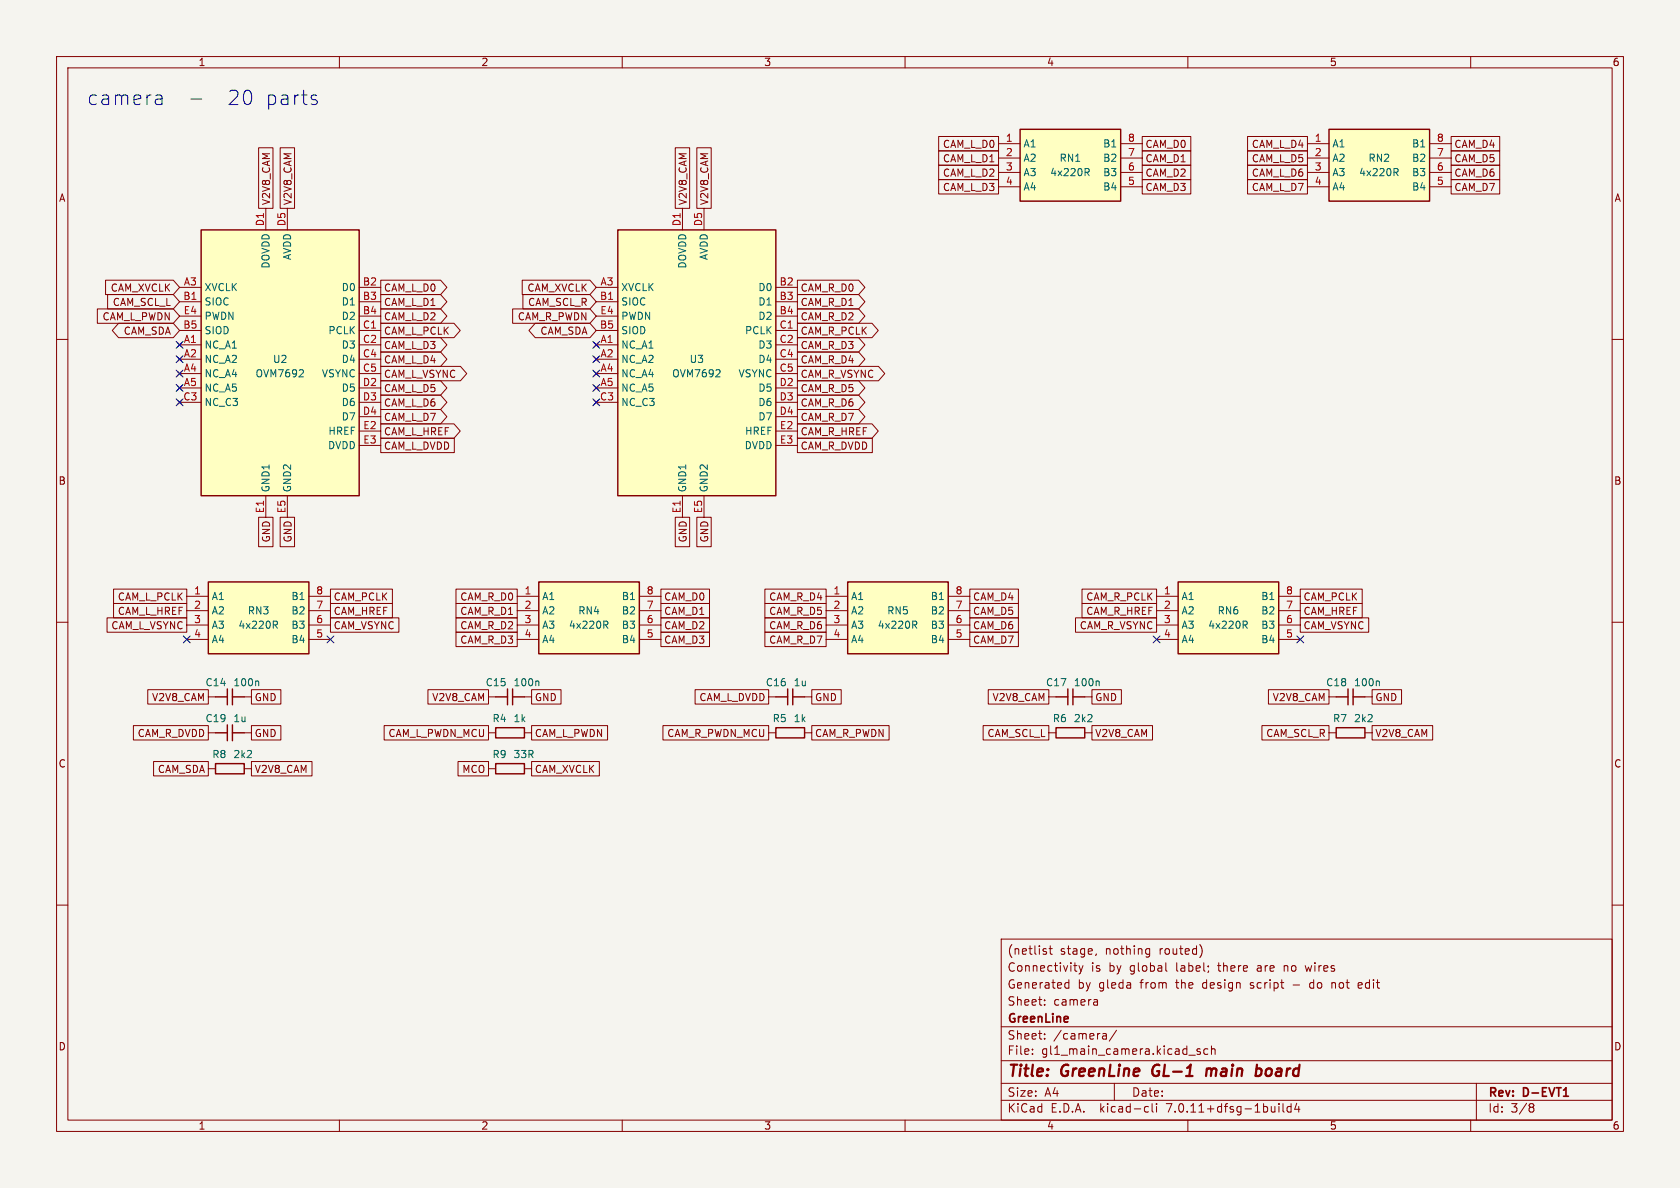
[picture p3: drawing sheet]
<svg xmlns="http://www.w3.org/2000/svg" width="297mm" height="210mm" viewBox="0 0 297 210" stroke-linecap="round" stroke-linejoin="round" font-family="sans-serif">
<path d="M0 0h297v210h-297z" fill="#f5f4ef" stroke="#f5f4ef" stroke-width=".18"/>
<g fill="none" stroke="#840000" stroke-width=".18">
<path d="M10 10h277v190h-277zM12 12h273v186h-273zM60 10v2M110 10v2M160 10v2M210 10v2M260 10v2M45.7 26.1h2.6v10.7h-2.6zM47 36.8v3.8M49.5 26.1h2.6v10.7h-2.6zM50.8 36.8v3.8M119.4 26.1h2.5v10.7h-2.5z"/>
<path d="M120.6 36.8v3.8M123.2 26.1h2.5v10.7h-2.5zM124.5 36.8v3.8M165.9 31.7h10.6v2.6h-10.6zM165.9 29.2h10.6v2.6h-10.6zM165.9 24.1h10.6v2.6h-10.6zM165.9 26.7h10.6v2.5h-10.6zM176.5 25.4h3.8M176.5 27.9h3.8M176.5 30.5h3.8M176.5 33h3.8M198.1 25.4h3.8"/>
<path d="M198.1 27.9h3.8M198.1 30.5h3.8M198.1 33h3.8M201.9 24.1h8.6v2.6h-8.6zM201.9 29.2h8.6v2.6h-8.6zM201.9 31.7h8.6v2.6h-8.6zM201.9 26.7h8.6v2.5h-8.6zM220.6 31.7h10.5v2.6h-10.5zM220.6 24.1h10.5v2.6h-10.5zM220.6 26.7h10.5v2.5h-10.5zM220.6 29.2h10.5v2.6h-10.5zM231.1 25.4h3.8"/>
<path d="M231.1 27.9h3.8M231.1 30.5h3.8M231.1 33h3.8M252.7 25.4h3.8M252.7 27.9h3.8M252.7 30.5h3.8M252.7 33h3.8M256.5 26.7h8.6v2.5h-8.6zM256.5 24.1h8.6v2.6h-8.6zM256.5 29.2h8.6v2.6h-8.6zM256.5 31.7h8.6v2.6h-8.6zM10 60h2"/>
<path d="M17.2 54.6h13.4l1.1 1.3-1.1 1.3h-13.4zM18.7 49.5h11.9l1.1 1.3-1.1 1.3h-11.9zM19 52.1h11.6l1.1 1.2-1.1 1.3h-11.6zM21 57.1h9.6l1.1 1.3-1.1 1.3h-9.6l-1.2-1.3zM31.7 50.8h3.9M31.7 53.3h3.9M31.7 55.9h3.9M31.7 58.4h3.9M63.5 50.8h3.8M63.5 53.3h3.8M63.5 55.9h3.8M63.5 58.4h3.8"/>
<path d="M67.3 59.7h10.6l1.1 1.3-1.1 1.2h-10.6zM67.3 57.1h13l1.1 1.3-1.1 1.3h-13zM67.3 54.6h10.6l1.1 1.3-1.1 1.3h-10.6zM67.3 52.1h10.6l1.1 1.2-1.1 1.3h-10.6zM67.3 49.5h10.6l1.1 1.3-1.1 1.3h-10.6zM90.6 54.6h13.7l1.1 1.3-1.1 1.3h-13.7zM92.3 49.5h12l1.1 1.3-1.1 1.3h-12zM92.4 52.1h11.9l1.1 1.2-1.1 1.3h-11.9zM94.6 57.1h9.7l1.1 1.3-1.1 1.3h-9.7l-1.1-1.3zM105.4 50.8h3.8M105.4 53.3h3.8M105.4 55.9h3.8"/>
<path d="M105.4 58.4h3.8M137.2 50.8h3.8M137.2 53.3h3.8M137.2 55.9h3.8M137.2 58.4h3.8M141 57.1h13.2l1.1 1.3-1.1 1.3h-13.2zM141 49.5h10.8l1.1 1.3-1.1 1.3h-10.8zM141 52.1h10.8l1.1 1.2-1.1 1.3h-10.8zM141 54.6h10.8l1.1 1.3-1.1 1.3h-10.8zM141 59.7h10.8l1.1 1.3-1.1 1.2h-10.8zM285 60h2M31.4 60.6l.7 .7"/>
<path d="M31.4 63.1l.7 .8M31.4 65.7l.7 .7M31.4 68.2l.7 .8M31.4 70.7l.7 .8M31.7 61h3.9M31.7 63.5h3.9M31.7 66h3.9M31.7 68.6h3.9M31.7 71.1h3.9M32.1 60.6l-.7 .7M32.1 63.1l-.7 .8M32.1 65.7l-.7 .7"/>
<path d="M32.1 68.2l-.7 .8M32.1 70.7l-.7 .8M63.5 61h3.8M63.5 63.5h3.8M63.5 66h3.8M63.5 68.6h3.8M63.5 71.1h3.8M63.5 73.7h3.8M63.5 76.2h3.8M63.5 78.7h3.8M67.3 77.5h13v2.5h-13zM67.3 74.9h13l1.1 1.3-1.1 1.3h-13z"/>
<path d="M67.3 69.8h10.6l1.1 1.3-1.1 1.3h-10.6zM67.3 72.4h10.6l1.1 1.3-1.1 1.2h-10.6zM67.3 67.3h10.6l1.1 1.3-1.1 1.3h-10.6zM67.3 64.8h14.1l1.1 1.2-1.1 1.3h-14.1zM67.3 62.2h10.6l1.1 1.3-1.1 1.3h-10.6zM105 60.6l.8 .7M105 63.1l.8 .8M105 65.7l.8 .7M105 68.2l.8 .8M105 70.7l.8 .8M105.4 61h3.8M105.4 63.5h3.8"/>
<path d="M105.4 66h3.8M105.4 68.6h3.8M105.4 71.1h3.8M105.8 60.6l-.8 .7M105.8 63.1l-.8 .8M105.8 65.7l-.8 .7M105.8 68.2l-.8 .8M105.8 70.7l-.8 .8M137.2 61h3.8M137.2 63.5h3.8M137.2 66h3.8M137.2 68.6h3.8"/>
<path d="M137.2 71.1h3.8M137.2 73.7h3.8M137.2 76.2h3.8M137.2 78.7h3.8M141 77.5h13.2v2.5h-13.2zM141 74.9h13.2l1.1 1.3-1.1 1.3h-13.2zM141 72.4h10.8l1.1 1.3-1.1 1.2h-10.8zM141 67.3h10.8l1.1 1.3-1.1 1.3h-10.8zM141 64.8h14.3l1.1 1.2-1.1 1.3h-14.3zM141 62.2h10.8l1.1 1.3-1.1 1.3h-10.8zM141 69.8h10.8l1.1 1.3-1.1 1.3h-10.8zM45.7 91.4h2.6v5.2h-2.6z"/>
<path d="M47 87.6v3.8M49.5 91.4h2.6v5.2h-2.6zM50.8 87.6v3.8M119.4 91.4h2.5v5.2h-2.5zM120.6 87.6v3.8M123.2 91.4h2.5v5.2h-2.5zM124.5 87.6v3.8M10 110h2M18.9 109.2h14.1v2.6h-14.1zM20.1 106.7h12.9v2.5h-12.9zM20.1 104.1h12.9v2.6h-12.9zM33 105.4h3.8"/>
<path d="M33 108h3.8M33 110.5h3.8M33 113h3.8M54.6 105.4h3.8M54.6 108h3.8M54.6 110.5h3.8M54.6 113h3.8M58.4 109.2h12.1v2.6h-12.1zM58.4 106.7h11v2.5h-11zM58.4 104.1h11v2.6h-11zM80.6 109.2h10.8v2.6h-10.8zM80.6 111.8h10.8v2.5h-10.8z"/>
<path d="M80.6 106.7h10.8v2.5h-10.8zM80.6 104.1h10.8v2.6h-10.8zM91.4 105.4h3.8M91.4 108h3.8M91.4 110.5h3.8M91.4 113h3.8M113 105.4h3.8M113 108h3.8M113 110.5h3.8M113 113h3.8M116.8 111.8h8.6v2.5h-8.6zM116.8 104.1h8.6v2.6h-8.6z"/>
<path d="M116.8 106.7h8.6v2.5h-8.6zM116.8 109.2h8.6v2.6h-8.6zM135.2 109.2h10.8v2.6h-10.8zM135.2 106.7h10.8v2.5h-10.8zM135.2 104.1h10.8v2.6h-10.8zM135.2 111.8h10.8v2.5h-10.8zM146 105.4h3.9M146 108h3.9M146 110.5h3.9M146 113h3.9M167.6 105.4h3.8M167.6 108h3.8"/>
<path d="M167.6 110.5h3.8M167.6 113h3.8M171.4 106.7h8.6v2.5h-8.6zM171.4 111.8h8.6v2.5h-8.6zM171.4 109.2h8.6v2.6h-8.6zM171.4 104.1h8.6v2.6h-8.6zM190.1 109.2h14.4v2.6h-14.4zM191.3 106.7h13.2v2.5h-13.2zM191.3 104.1h13.2v2.6h-13.2zM204.5 105.4h3.8M204.5 108h3.8M204.5 110.5h3.8"/>
<path d="M204.5 113h3.8M226.1 105.4h3.8M226.1 108h3.8M226.1 110.5h3.8M226.1 113h3.8M229.9 109.2h12.1v2.6h-12.1zM229.9 104.1h10.9v2.6h-10.9zM229.9 106.7h10.9v2.5h-10.9zM285 110h2M23.6 128.3h13.2v2.5h-13.2zM26.1 121.9h10.7v2.6h-10.7zM27.2 134.6h9.6v2.6h-9.6z"/>
<path d="M36.8 123.2h1.3M36.8 129.5h1.3M36.8 135.9h1.3M43.2 123.2h1.2M43.2 129.5h1.2M43.2 135.9h1.2M44.4 121.9h5.3v2.6h-5.3zM44.4 128.3h5.3v2.5h-5.3zM44.4 134.6h10.8v2.6h-10.8zM67.9 128.3h18.5v2.5h-18.5zM75.7 121.9h10.7v2.6h-10.7zM81 134.6h5.4v2.6h-5.4z"/>
<path d="M86.4 123.2h1.2M86.4 129.5h1.2M86.4 135.9h1.2M92.7 123.2h1.3M92.7 129.5h1.3M92.7 135.9h1.3M94 121.9h5.2v2.6h-5.2zM94 134.6h12v2.6h-12zM94 128.3h13.4v2.5h-13.4zM117.2 128.3h18.7v2.5h-18.7zM122.9 121.9h13v2.6h-13zM135.9 123.2h1.3"/>
<path d="M135.9 129.5h1.3M142.2 123.2h1.3M142.2 129.5h1.3M143.5 128.3h13.7v2.5h-13.7zM143.5 121.9h5.2v2.6h-5.2zM173.8 128.3h11.6v2.5h-11.6zM174.7 121.9h10.7v2.6h-10.7zM185.4 123.2h1.3M185.4 129.5h1.3M191.8 123.2h1.2M191.8 129.5h1.2M193 128.3h10.7v2.5h-10.7z"/>
<path d="M193 121.9h5.2v2.6h-5.2zM223.1 128.3h11.8v2.5h-11.8zM224.2 121.9h10.7v2.6h-10.7zM234.9 123.2h1.3M234.9 129.5h1.3M241.3 123.2h1.3M241.3 129.5h1.3M242.6 128.3h10.7v2.5h-10.7zM242.6 121.9h5.2v2.6h-5.2zM10 160h2M285 160h2M177 166h108v32h-108z"/>
<path d="M184.7 176.8v.1M184.7 177.6v.1M184.8 168.2l.2 .2-.2 .3M184.8 167.7l.2 .1M185.5 167.7h.5M185.7 167.2v1.3l.3 .2M188.4 174.6h.6M188.4 173.8h.6M189 173.2v1.5M189.8 170.7h.6M190 171.5l.4 .2M190.7 170.7l.4 1"/>
<path d="M191.1 171.7l-.1 .4-.3 .1M191.5 170.7l-.4 1M193.8 176.7l.2 .2v.8M193.8 168.6l-.1 .3M194 177.6l-.5 .1M194 177.1h-.5M202.8 167.7l.4 .1M203.2 168.6l-.4 .1M203.2 167.7v1.2l-.1 .2-.4 .1M206.1 170.2v1.3l.2 .2M212.3 167.3l.2 .7-.2 1M227 170.7v1"/>
<path d="M227.1 170.8h-.1M228.6 174.1h1.1M230.7 170.7l.3 1M231.8 173.7l-.3 .3v.4l.3 .3M235.5 173.7v1M235.9 173.7l-.4 .1M240.7 173.8l-.4-.1-.2 .2 .1 .7h.5M240.8 174.1l-.7 .1M60 198v2M110 198v2M160 198v2M177 194.5h108"/>
<path d="M177 191.5h108M177 187.5h108M177 181.5h108M182.5 186.3v.1M182.5 185.5v.1M184.7 183.6v.1M184.7 182.8v.1M195.1 182.7h.3l.2 .2v.8M195.6 183.6l-.5 .1M195.6 183.1h-.5M197 191.5v3M197.4 182.1l-1.3 2"/>
<path d="M202.6 195.6l.4 .1M203 196.5l-.4 .1M203.7 195.1v1.3l.2 .2M204.5 195.1v.1M204.5 195.6v1M210 198v2M210.2 186.5h1.1M212.2 185.5l-.4-.1-.2 .2 .1 .2 .5 .2v.3h-.6M213.5 185.5l-.4-.1-.3 .3v.4l.2 .2h.5M214.2 185.5l.2-.1 .3 .1 .1 .9M214.2 184.9v1.5M226.1 195.1v.1"/>
<path d="M226.1 195.6v1M226.8 195.1v1.3l.2 .2M228.2 195.7l-.4-.1-.3 .3v.4l.2 .2h.5M228.2 195.1v1.5M229.2 195l-.3 1.1h.9M229.6 195.6v1M260 198v2M261 191.5v6.5M270.6 195.1h.3l.3 .3-.3 .3M270.6 195.7h.3M270.9 195.7l.2 .2 .1 .4-.3 .3h-.3"/>
</g>
<path d="M276.4 193.8h.9" fill="none" stroke="#840000" stroke-width=".3"/>
<path d="M204 188.5a1.27 1.27 0 0 0 0 1.6M213.4 188.9l-.2 1.3M214.1 189a.57 .57 0 0 0-.8 .1M214.2 189.2l-.1 1M222.3 188.9h.4l.3 .2v.7a.66 .66 0 0 1-.8 .4" fill="none" stroke="#840000" stroke-width=".4"/>
<g fill="#ffffc2" stroke="#ffffc2" stroke-width=".18">
<path d="M35.6 40.6h27.9v47h-27.9z"/>
<path d="M180.3 22.9h17.8v12.7h-17.8z"/>
<path d="M149.9 102.9h17.7v12.7h-17.7z"/>
<path d="M109.2 40.6h28v47h-28z"/>
<path d="M36.8 102.9h17.8v12.7h-17.8z"/>
<path d="M234.9 22.9h17.8v12.7h-17.8z"/>
<path d="M208.3 102.9h17.8v12.7h-17.8z"/>
<path d="M95.2 102.9h17.8v12.7h-17.8z"/>
</g>
<g fill="none" stroke="#840000" stroke-width=".25">
<path d="M180.3 22.9h17.8v12.7h-17.8zM234.9 22.9h17.8v12.7h-17.8zM35.6 40.6h27.9v47h-27.9zM109.2 40.6h28v47h-28zM36.8 102.9h17.8v12.7h-17.8zM95.2 102.9h17.8v12.7h-17.8zM149.9 102.9h17.7v12.7h-17.7zM208.3 102.9h17.8v12.7h-17.8zM38.1 135h5.1v1.8h-5.1zM38.1 123.2h2.1M38.1 129.5h2.1M40.2 121.8v2.8"/>
<path d="M40.2 128.1v2.8M41.1 123.2h2.1M41.1 129.5h2.1M41.1 121.8v2.8M41.1 128.1v2.8M87.6 128.6h5.1v1.8h-5.1zM87.6 135h5.1v1.8h-5.1zM87.6 123.2h2.1M89.7 121.8v2.8M90.6 123.2h2.1M90.6 121.8v2.8M137.2 128.6h5v1.8h-5z"/>
<path d="M137.2 123.2h2M139.2 121.8v2.8M140.2 123.2h2M140.2 121.8v2.8M186.7 128.6h5.1v1.8h-5.1zM186.7 123.2h2.1M188.8 121.8v2.8M189.7 123.2h2.1M189.7 121.8v2.8M236.2 128.6h5.1v1.8h-5.1zM236.2 123.2h2.1M238.3 121.8v2.8"/>
<path d="M239.2 123.2h2.1M239.2 121.8v2.8"/>
</g>
<g fill="none" stroke="#006464" stroke-width=".18">
<path d="M191.8 29.8h.5l.3 .2-.2 .4-.6 .1M192.1 30.5l.5 .6M246.4 29.8h.5l.3 .2-.2 .4-.6 .1M246.7 30.5l.5 .6M53.5 65.4l.1 .2v.3l-.7 .7h.7M127.2 65.4l.1 .2-.1 .3-.7 .7h.8M48.3 109.8h.5l.2 .2-.1 .4-.6 .1M48.6 110.5l.4 .6M106.7 109.8h.5l.3 .2-.2 .4-.6 .1M107 110.5l.5 .6M161.4 109.8h.4l.3 .2-.1 .4-.6 .1M161.7 110.5l.4 .6"/>
<path d="M219.8 109.8h.5l.2 .2-.1 .4-.6 .1M220.1 110.5l.4 .6M45.6 120.4l.1 .2v.6M95.1 120.4l.2 .2v.6M194.1 120.4l.2 .2v.6M243.7 120.4l.2 .2v.6"/>
</g>
<path d="M27.8 16.8l.7 .1 .1 .3v1.3M28.6 18.4l-.8 .1M28.6 17.4l-.8 .1M33.7 17.5h2M55.4 16.8l.6 .1M55.4 17.6l.6 .2 .1 .3-.4 .4h-.4" fill="none" stroke="#0000c2" stroke-width=".18"/>
<g fill="none" stroke="#000084" stroke-width=".18">
<path d="M31.1 70.5l1.3 1.2M31.1 68l1.3 1.2M31.1 65.4l1.3 1.2M31.1 62.9l1.3 1.2M31.1 60.4l1.3 1.2M32.4 70.5l-1.3 1.2M32.4 68l-1.3 1.2M32.4 65.4l-1.3 1.2M32.4 62.9l-1.3 1.2M32.4 60.4l-1.3 1.2M104.8 70.5l1.2 1.2M104.8 68l1.2 1.2"/>
<path d="M104.8 65.4l1.2 1.2M104.8 62.9l1.2 1.2M104.8 60.4l1.2 1.2M106 70.5l-1.2 1.2M106 68l-1.2 1.2M106 65.4l-1.2 1.2M106 62.9l-1.2 1.2M106 60.4l-1.2 1.2M32.4 112.4l1.2 1.2M33.6 112.4l-1.2 1.2M57.8 112.4l1.2 1.2M59 112.4l-1.2 1.2"/>
<path d="M203.9 112.4l1.2 1.2M205.1 112.4l-1.2 1.2M229.3 112.4l1.2 1.2M230.5 112.4l-1.2 1.2"/>
</g>
<g font-size="3.5" fill="#0000c2">
<text x="15.2" y="18.8">camera</text>
<text x="39.8" y="18.8">20</text>
<text x="46.6" y="18.8">parts</text>
</g>
<g font-size="2.8" fill="#840000">
<text x="178" y="190.9">Title:</text>
<text x="187.7" y="190.9">GreenLine</text>
<text x="204.6" y="190.9">GL-1</text>
<text x="214.9" y="190.9">main</text>
<text x="224.4" y="190.9">board</text>
</g>
<g font-size="2.1" fill="#840000">
<text x="178" y="172">Connectivity</text>
<text x="178" y="169">(netlist</text>
<text x="187.4" y="169">stage,</text>
<text x="192.9" y="172">is</text>
<text x="195.5" y="169">nothing</text>
<text x="196.1" y="172">by</text>
<text x="199.9" y="172">global</text>
<text x="205.1" y="169">routed)</text>
<text x="208.2" y="172">label;</text>
<text x="215.8" y="172">there</text>
<text x="222.8" y="172">are</text>
<text x="227.7" y="172">no</text>
<text x="231.7" y="172">wires</text>
<text x="178" y="178">Sheet:</text>
<text x="178" y="175">Generated</text>
<text x="186.2" y="178">camera</text>
<text x="190.5" y="175">by</text>
<text x="194.3" y="175">gleda</text>
<text x="201.8" y="175">from</text>
<text x="208.2" y="175">the</text>
<text x="213" y="175">design</text>
<text x="221.6" y="175">script</text>
<text x="232.4" y="175">do</text>
<text x="236.4" y="175">not</text>
<text x="241.3" y="175">edit</text>
<text x="178" y="184">Sheet:</text>
<text x="178" y="181.2">GreenLine</text>
<text x="186.2" y="184">/camera/</text>
<text x="178" y="186.7">File:</text>
<text x="184.1" y="186.7">gl1_main_camera.kicad_sch</text>
<text x="178" y="196.9">KiCad</text>
<text x="178" y="194.1">Size:</text>
<text x="184.7" y="194.1">A4</text>
<text x="185.7" y="196.9">E.D.A.</text>
<text x="194.6" y="196.9">kicad-cli</text>
<text x="200" y="194.1">Date:</text>
<text x="206.5" y="196.9">7.0.11+dfsg-1build4</text>
<text x="263" y="194.3">Rev:</text>
<text x="263" y="196.9">Id:</text>
<text x="267.1" y="196.9">3/8</text>
<text x="269.4" y="194.3">D-EVT1</text>
</g>
<g font-size="1.8" fill="#840000">
<text x="35" y="11.9">1</text>
<text x="85" y="11.9">2</text>
<text x="135" y="11.9">3</text>
<text x="185" y="11.9">4</text>
<text x="235" y="11.9">5</text>
<text x="285" y="11.9">6</text>
<text x="166.6" y="26.4">CAM_L_D0</text>
<text x="166.6" y="28.9">CAM_L_D1</text>
<text x="202.4" y="26.4">CAM_D0</text>
<text x="202.4" y="28.9">CAM_D1</text>
<text x="221.2" y="26.4">CAM_L_D4</text>
<text x="221.2" y="28.9">CAM_L_D5</text>
<text x="257" y="28.9">CAM_D5</text>
<text x="257" y="26.4">CAM_D4</text>
<text x="10.3" y="35.9">A</text>
<text x="166.6" y="34">CAM_L_D3</text>
<text x="166.6" y="31.4">CAM_L_D2</text>
<text x="202.4" y="31.4">CAM_D2</text>
<text x="202.4" y="34">CAM_D3</text>
<text x="221.2" y="34">CAM_L_D7</text>
<text x="221.2" y="31.4">CAM_L_D6</text>
<text x="257" y="31.4">CAM_D6</text>
<text x="257" y="34">CAM_D7</text>
<text x="285.3" y="35.9">A</text>
<text x="47.9" y="36.4" transform="rotate(-90 47.9 36.4)">V2V8_CAM</text>
<text x="51.8" y="36.4" transform="rotate(-90 51.8 36.4)">V2V8_CAM</text>
<text x="121.6" y="36.4" transform="rotate(-90 121.6 36.4)">V2V8_CAM</text>
<text x="125.4" y="36.4" transform="rotate(-90 125.4 36.4)">V2V8_CAM</text>
<text x="19.5" y="51.8">CAM_XVCLK</text>
<text x="67.8" y="51.8">CAM_L_D0</text>
<text x="93.1" y="51.8">CAM_XVCLK</text>
<text x="141.4" y="51.8">CAM_R_D0</text>
<text x="18" y="56.8">CAM_L_PWDN</text>
<text x="19.8" y="54.3">CAM_SCL_L</text>
<text x="21.8" y="59.4">CAM_SDA</text>
<text x="67.8" y="59.4">CAM_L_PCLK</text>
<text x="67.8" y="56.8">CAM_L_D2</text>
<text x="67.8" y="54.3">CAM_L_D1</text>
<text x="91.4" y="56.8">CAM_R_PWDN</text>
<text x="93.3" y="54.3">CAM_SCL_R</text>
<text x="95.4" y="59.4">CAM_SDA</text>
<text x="141.4" y="59.4">CAM_R_PCLK</text>
<text x="141.4" y="54.3">CAM_R_D1</text>
<text x="141.4" y="56.8">CAM_R_D2</text>
<text x="67.8" y="64.5">CAM_L_D4</text>
<text x="67.8" y="61.9">CAM_L_D3</text>
<text x="141.4" y="64.5">CAM_R_D4</text>
<text x="141.4" y="61.9">CAM_R_D3</text>
<text x="67.8" y="69.5">CAM_L_D5</text>
<text x="67.8" y="67">CAM_L_VSYNC</text>
<text x="141.4" y="69.5">CAM_R_D5</text>
<text x="141.4" y="67">CAM_R_VSYNC</text>
<text x="67.8" y="77.2">CAM_L_HREF</text>
<text x="67.8" y="72.1">CAM_L_D6</text>
<text x="67.8" y="74.6">CAM_L_D7</text>
<text x="141.4" y="77.2">CAM_R_HREF</text>
<text x="141.4" y="74.6">CAM_R_D7</text>
<text x="141.4" y="72.1">CAM_R_D6</text>
<text x="67.8" y="79.7">CAM_L_DVDD</text>
<text x="141.4" y="79.7">CAM_R_DVDD</text>
<text x="10.3" y="85.9">B</text>
<text x="285.3" y="85.9">B</text>
<text x="47.9" y="96" transform="rotate(-90 47.9 96)">GND</text>
<text x="51.8" y="96" transform="rotate(-90 51.8 96)">GND</text>
<text x="121.6" y="96" transform="rotate(-90 121.6 96)">GND</text>
<text x="125.4" y="96" transform="rotate(-90 125.4 96)">GND</text>
<text x="20.7" y="106.4">CAM_L_PCLK</text>
<text x="58.9" y="106.4">CAM_PCLK</text>
<text x="81.3" y="106.4">CAM_R_D0</text>
<text x="117.3" y="106.4">CAM_D0</text>
<text x="135.9" y="106.4">CAM_R_D4</text>
<text x="171.9" y="106.4">CAM_D4</text>
<text x="191.9" y="106.4">CAM_R_PCLK</text>
<text x="230.3" y="106.4">CAM_PCLK</text>
<text x="19.6" y="111.4">CAM_L_VSYNC</text>
<text x="20.7" y="108.9">CAM_L_HREF</text>
<text x="58.9" y="111.4">CAM_VSYNC</text>
<text x="58.9" y="108.9">CAM_HREF</text>
<text x="81.3" y="111.4">CAM_R_D2</text>
<text x="81.3" y="114">CAM_R_D3</text>
<text x="81.3" y="108.9">CAM_R_D1</text>
<text x="117.3" y="114">CAM_D3</text>
<text x="117.3" y="108.9">CAM_D1</text>
<text x="117.3" y="111.4">CAM_D2</text>
<text x="135.9" y="111.4">CAM_R_D6</text>
<text x="135.9" y="108.9">CAM_R_D5</text>
<text x="135.9" y="114">CAM_R_D7</text>
<text x="171.9" y="108.9">CAM_D5</text>
<text x="171.9" y="114">CAM_D7</text>
<text x="171.9" y="111.4">CAM_D6</text>
<text x="190.8" y="111.4">CAM_R_VSYNC</text>
<text x="191.9" y="108.9">CAM_R_HREF</text>
<text x="230.3" y="111.4">CAM_VSYNC</text>
<text x="230.3" y="108.9">CAM_HREF</text>
<text x="26.8" y="124.1">V2V8_CAM</text>
<text x="44.9" y="124.1">GND</text>
<text x="76.3" y="124.1">V2V8_CAM</text>
<text x="94.5" y="124.1">GND</text>
<text x="123.5" y="124.1">CAM_L_DVDD</text>
<text x="144" y="124.1">GND</text>
<text x="175.4" y="124.1">V2V8_CAM</text>
<text x="193.5" y="124.1">GND</text>
<text x="224.9" y="124.1">V2V8_CAM</text>
<text x="243" y="124.1">GND</text>
<text x="24.2" y="130.5">CAM_R_DVDD</text>
<text x="44.9" y="130.5">GND</text>
<text x="68.6" y="130.5">CAM_L_PWDN_MCU</text>
<text x="94.5" y="130.5">CAM_L_PWDN</text>
<text x="117.9" y="130.5">CAM_R_PWDN_MCU</text>
<text x="144" y="130.5">CAM_R_PWDN</text>
<text x="174.5" y="130.5">CAM_SCL_L</text>
<text x="193.5" y="130.5">V2V8_CAM</text>
<text x="223.7" y="130.5">CAM_SCL_R</text>
<text x="243" y="130.5">V2V8_CAM</text>
<text x="10.3" y="135.9">C</text>
<text x="27.8" y="136.8">CAM_SDA</text>
<text x="44.9" y="136.8">V2V8_CAM</text>
<text x="81.6" y="136.8">MCO</text>
<text x="94.5" y="136.8">CAM_XVCLK</text>
<text x="285.3" y="135.9">C</text>
<text x="10.3" y="185.9">D</text>
<text x="285.3" y="185.9">D</text>
<text x="35" y="199.9">1</text>
<text x="85" y="199.9">2</text>
<text x="135" y="199.9">3</text>
<text x="185" y="199.9">4</text>
<text x="235" y="199.9">5</text>
<text x="285" y="199.9">6</text>
</g>
<g font-size="1.8" fill="#a90000">
<text x="177.7" y="25.1">1</text>
<text x="177.7" y="27.7">2</text>
<text x="199.3" y="27.7">7</text>
<text x="199.3" y="25.1">8</text>
<text x="232.3" y="25.1">1</text>
<text x="232.3" y="27.7">2</text>
<text x="253.9" y="27.7">7</text>
<text x="253.9" y="25.1">8</text>
<text x="177.7" y="30.2">3</text>
<text x="177.7" y="32.8">4</text>
<text x="199.3" y="32.8">5</text>
<text x="199.3" y="30.2">6</text>
<text x="232.3" y="30.2">3</text>
<text x="232.3" y="32.8">4</text>
<text x="253.9" y="32.8">5</text>
<text x="253.9" y="30.2">6</text>
<text x="46.7" y="40.1" transform="rotate(-90 46.7 40.1)">D1</text>
<text x="50.5" y="40.1" transform="rotate(-90 50.5 40.1)">D5</text>
<text x="120.4" y="40.1" transform="rotate(-90 120.4 40.1)">D1</text>
<text x="124.2" y="40.1" transform="rotate(-90 124.2 40.1)">D5</text>
<text x="32.3" y="53.1">B1</text>
<text x="32.4" y="50.5">A3</text>
<text x="64.1" y="50.5">B2</text>
<text x="64.1" y="53.1">B3</text>
<text x="106" y="53.1">B1</text>
<text x="106.1" y="50.5">A3</text>
<text x="137.7" y="50.5">B2</text>
<text x="137.7" y="53.1">B3</text>
<text x="32.3" y="58.2">B5</text>
<text x="32.4" y="55.6">E4</text>
<text x="64.1" y="55.6">B4</text>
<text x="64.1" y="58.2">C1</text>
<text x="106" y="58.2">B5</text>
<text x="106" y="55.6">E4</text>
<text x="137.7" y="55.6">B4</text>
<text x="137.7" y="58.2">C1</text>
<text x="32.4" y="60.7">A1</text>
<text x="32.4" y="63.2">A2</text>
<text x="32.4" y="65.8">A4</text>
<text x="64.1" y="60.7">C2</text>
<text x="64.1" y="63.2">C4</text>
<text x="64.1" y="65.8">C5</text>
<text x="106.1" y="60.7">A1</text>
<text x="106.1" y="63.2">A2</text>
<text x="106.1" y="65.8">A4</text>
<text x="137.7" y="60.7">C2</text>
<text x="137.7" y="63.2">C4</text>
<text x="137.7" y="65.8">C5</text>
<text x="32.3" y="70.9">C3</text>
<text x="32.4" y="68.3">A5</text>
<text x="64.1" y="68.3">D2</text>
<text x="64.1" y="70.9">D3</text>
<text x="106" y="70.9">C3</text>
<text x="106.1" y="68.3">A5</text>
<text x="137.7" y="68.3">D2</text>
<text x="137.7" y="70.9">D3</text>
<text x="64.1" y="73.4">D4</text>
<text x="64.1" y="75.9">E2</text>
<text x="137.7" y="73.4">D4</text>
<text x="137.8" y="75.9">E2</text>
<text x="64.1" y="78.5">E3</text>
<text x="137.8" y="78.5">E3</text>
<text x="46.7" y="90.8" transform="rotate(-90 46.7 90.8)">E1</text>
<text x="50.5" y="90.8" transform="rotate(-90 50.5 90.8)">E5</text>
<text x="120.4" y="90.8" transform="rotate(-90 120.4 90.8)">E1</text>
<text x="124.2" y="90.8" transform="rotate(-90 124.2 90.8)">E5</text>
<text x="34.2" y="105.2">1</text>
<text x="34.2" y="107.7">2</text>
<text x="55.8" y="107.7">7</text>
<text x="55.8" y="105.2">8</text>
<text x="92.6" y="105.2">1</text>
<text x="92.6" y="107.7">2</text>
<text x="114.2" y="107.7">7</text>
<text x="114.2" y="105.2">8</text>
<text x="147.2" y="105.2">1</text>
<text x="147.2" y="107.7">2</text>
<text x="168.8" y="107.7">7</text>
<text x="168.8" y="105.2">8</text>
<text x="205.7" y="105.2">1</text>
<text x="205.7" y="107.7">2</text>
<text x="227.3" y="107.7">7</text>
<text x="227.3" y="105.2">8</text>
<text x="34.2" y="110.2">3</text>
<text x="34.2" y="112.8">4</text>
<text x="55.8" y="112.8">5</text>
<text x="55.8" y="110.2">6</text>
<text x="92.6" y="110.2">3</text>
<text x="92.6" y="112.8">4</text>
<text x="114.2" y="112.8">5</text>
<text x="114.2" y="110.2">6</text>
<text x="147.2" y="110.2">3</text>
<text x="147.2" y="112.8">4</text>
<text x="168.8" y="112.8">5</text>
<text x="168.8" y="110.2">6</text>
<text x="205.7" y="110.2">3</text>
<text x="205.7" y="112.8">4</text>
<text x="227.3" y="112.8">5</text>
<text x="227.3" y="110.2">6</text>
</g>
<g font-size="1.8" fill="#006464">
<text x="180.8" y="26.3">A1</text>
<text x="180.8" y="28.8">A2</text>
<text x="187.2" y="28.8">RN1</text>
<text x="194.9" y="28.8">B2</text>
<text x="194.9" y="26.3">B1</text>
<text x="235.5" y="26.3">A1</text>
<text x="235.5" y="28.8">A2</text>
<text x="241.8" y="28.8">RN2</text>
<text x="249.5" y="28.8">B2</text>
<text x="249.5" y="26.3">B1</text>
<text x="180.8" y="31.3">A3</text>
<text x="180.8" y="33.9">A4</text>
<text x="185.6" y="31.3">4x220R</text>
<text x="194.9" y="33.9">B4</text>
<text x="194.9" y="31.3">B3</text>
<text x="235.5" y="31.3">A3</text>
<text x="235.5" y="33.9">A4</text>
<text x="240.2" y="31.3">4x220R</text>
<text x="249.5" y="33.9">B4</text>
<text x="249.5" y="31.3">B3</text>
<text x="47.9" y="47.6" transform="rotate(-90 47.9 47.6)">DOVDD</text>
<text x="51.7" y="46.1" transform="rotate(-90 51.7 46.1)">AVDD</text>
<text x="121.5" y="47.6" transform="rotate(-90 121.5 47.6)">DOVDD</text>
<text x="125.3" y="46.1" transform="rotate(-90 125.3 46.1)">AVDD</text>
<text x="36.1" y="51.7">XVCLK</text>
<text x="60.3" y="51.7">D0</text>
<text x="109.7" y="51.7">XVCLK</text>
<text x="134" y="51.7">D0</text>
<text x="36.1" y="54.2">SIOC</text>
<text x="36.1" y="59.3">SIOD</text>
<text x="36.1" y="56.7">PWDN</text>
<text x="58" y="59.3">PCLK</text>
<text x="60.3" y="54.2">D1</text>
<text x="60.3" y="56.7">D2</text>
<text x="109.7" y="54.2">SIOC</text>
<text x="109.7" y="59.3">SIOD</text>
<text x="109.7" y="56.7">PWDN</text>
<text x="131.6" y="59.3">PCLK</text>
<text x="134" y="54.2">D1</text>
<text x="134" y="56.7">D2</text>
<text x="36.1" y="61.8">NC_A1</text>
<text x="36.1" y="64.4">NC_A2</text>
<text x="48.2" y="64.4">U2</text>
<text x="60.3" y="61.8">D3</text>
<text x="60.3" y="64.4">D4</text>
<text x="109.7" y="61.8">NC_A1</text>
<text x="109.7" y="64.4">NC_A2</text>
<text x="121.8" y="64.4">U3</text>
<text x="134" y="61.8">D3</text>
<text x="134" y="64.4">D4</text>
<text x="36.1" y="66.9">NC_A4</text>
<text x="36.1" y="69.4">NC_A5</text>
<text x="36.1" y="72">NC_C3</text>
<text x="45.1" y="66.9">OVM7692</text>
<text x="56.8" y="66.9">VSYNC</text>
<text x="60.3" y="69.4">D5</text>
<text x="60.3" y="72">D6</text>
<text x="109.7" y="66.9">NC_A4</text>
<text x="109.7" y="69.4">NC_A5</text>
<text x="109.7" y="72">NC_C3</text>
<text x="118.7" y="66.9">OVM7692</text>
<text x="130.5" y="66.9">VSYNC</text>
<text x="134" y="69.4">D5</text>
<text x="134" y="72">D6</text>
<text x="58" y="77.1">HREF</text>
<text x="60.3" y="74.5">D7</text>
<text x="131.6" y="77.1">HREF</text>
<text x="134" y="74.5">D7</text>
<text x="57.9" y="79.6">DVDD</text>
<text x="131.6" y="79.6">DVDD</text>
<text x="47.9" y="87.1" transform="rotate(-90 47.9 87.1)">GND1</text>
<text x="51.7" y="87.1" transform="rotate(-90 51.7 87.1)">GND2</text>
<text x="121.5" y="87.1" transform="rotate(-90 121.5 87.1)">GND1</text>
<text x="125.3" y="87.1" transform="rotate(-90 125.3 87.1)">GND2</text>
<text x="37.3" y="106.3">A1</text>
<text x="51.4" y="106.3">B1</text>
<text x="95.8" y="106.3">A1</text>
<text x="109.8" y="106.3">B1</text>
<text x="150.4" y="106.3">A1</text>
<text x="164.4" y="106.3">B1</text>
<text x="208.8" y="106.3">A1</text>
<text x="222.9" y="106.3">B1</text>
<text x="37.3" y="108.8">A2</text>
<text x="37.3" y="111.4">A3</text>
<text x="37.3" y="113.9">A4</text>
<text x="42.1" y="111.4">4x220R</text>
<text x="43.7" y="108.8">RN3</text>
<text x="51.4" y="113.9">B4</text>
<text x="51.4" y="111.4">B3</text>
<text x="51.4" y="108.8">B2</text>
<text x="95.8" y="108.8">A2</text>
<text x="95.8" y="111.4">A3</text>
<text x="95.8" y="113.9">A4</text>
<text x="100.5" y="111.4">4x220R</text>
<text x="102.1" y="108.8">RN4</text>
<text x="109.8" y="113.9">B4</text>
<text x="109.8" y="111.4">B3</text>
<text x="109.8" y="108.8">B2</text>
<text x="150.4" y="108.8">A2</text>
<text x="150.4" y="111.4">A3</text>
<text x="150.4" y="113.9">A4</text>
<text x="155.1" y="111.4">4x220R</text>
<text x="156.7" y="108.8">RN5</text>
<text x="164.4" y="113.9">B4</text>
<text x="164.4" y="111.4">B3</text>
<text x="164.4" y="108.8">B2</text>
<text x="208.8" y="108.8">A2</text>
<text x="208.8" y="111.4">A3</text>
<text x="208.8" y="113.9">A4</text>
<text x="213.5" y="111.4">4x220R</text>
<text x="215.2" y="108.8">RN6</text>
<text x="222.9" y="113.9">B4</text>
<text x="222.9" y="111.4">B3</text>
<text x="222.9" y="108.8">B2</text>
<text x="36.2" y="121.5">C14</text>
<text x="41.2" y="121.5">100n</text>
<text x="85.8" y="121.5">C15</text>
<text x="90.7" y="121.5">100n</text>
<text x="135.3" y="121.5">C16</text>
<text x="140.2" y="121.5">1u</text>
<text x="184.8" y="121.5">C17</text>
<text x="189.7" y="121.5">100n</text>
<text x="234.4" y="121.5">C18</text>
<text x="239.3" y="121.5">100n</text>
<text x="36.2" y="127.9">C19</text>
<text x="41.2" y="127.9">1u</text>
<text x="87" y="127.9">R4</text>
<text x="90.7" y="127.9">1k</text>
<text x="136.5" y="127.9">R5</text>
<text x="140.2" y="127.9">1k</text>
<text x="186" y="127.9">R6</text>
<text x="189.7" y="127.9">2k2</text>
<text x="235.6" y="127.9">R7</text>
<text x="239.3" y="127.9">2k2</text>
<text x="37.4" y="134.2">R8</text>
<text x="41.2" y="134.2">2k2</text>
<text x="87" y="134.2">R9</text>
<text x="90.7" y="134.2">33R</text>
</g>
</svg>
